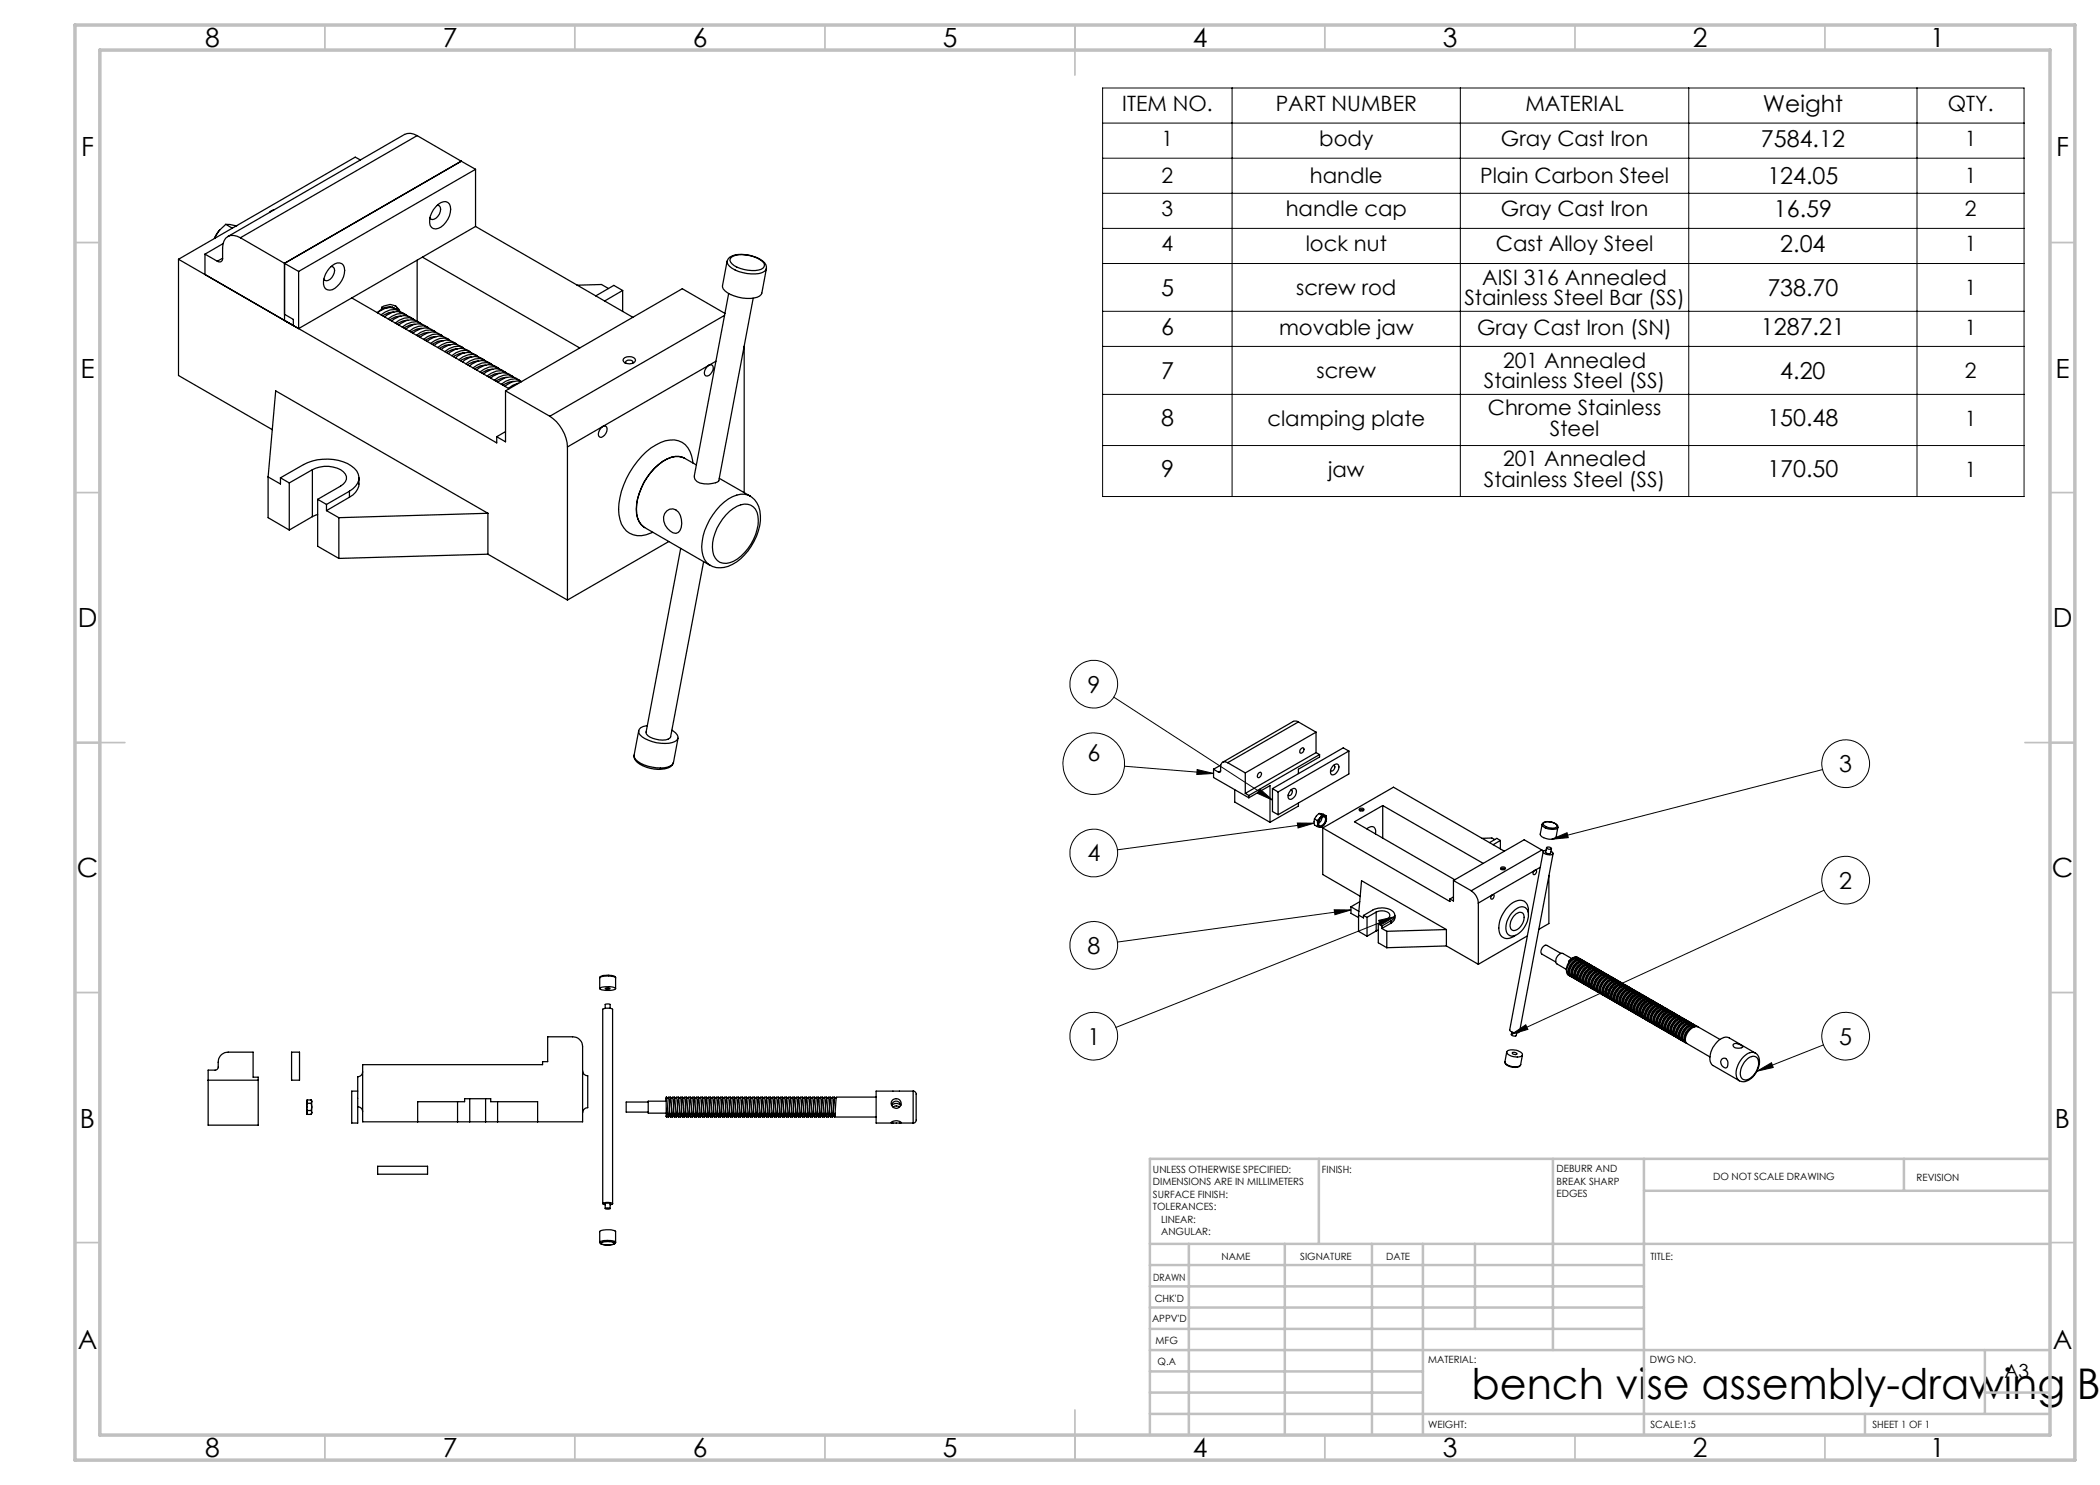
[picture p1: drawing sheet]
<svg xmlns="http://www.w3.org/2000/svg" width="420mm" height="297mm" viewBox="0 0 420 297" stroke-linecap="round" stroke-linejoin="round" font-family="sans-serif">
<g fill="none" stroke="#000" stroke-width=".2">
<path d="M220.5 17.6h184.3v81.7h-184.3zM246.4 17.6v81.7M292.1 17.6v81.7M337.7 17.6v81.7M383.4 17.6v81.7M220.5 24.6h184.3M220.5 31.6h184.3M220.5 38.7h184.3M220.5 45.7h184.3M220.5 52.7h184.3M220.5 62.3h184.3M220.5 69.3h184.3"/>
<path d="M220.5 78.9h184.3M220.5 89.1h184.3M222.7 139.4l31.8 20.6M224.9 153.2l17.8 1.5M239.4 153.9l3.3 .8-3.3 .2zM252 157.8l2.5 2.2-3.1-1.4zM364.5 153.9l-54.2 13.9M259.5 164.6h3.3l-3.2 1zM262.8 164.6l-39.3 5.4M310.3 167.8l3.1-1.3 .3 1zM364.8 178l-62.4 28.8M266.8 182h3.4l-3.2 .9z"/>
<path d="M270.2 182l-46.7 6.4M275.7 184.1l3.3-.8-2.9 1.7zM279 183.3l-55.8 22.2M302.4 206.8l2.8-1.8 .4 .9zM351.4 214.2l2.9-1.7 .3 1zM364.7 209l-13.3 5.2"/>
<circle cx="218.7" cy="136.8" r="4.8"/>
<circle cx="218.7" cy="152.8" r="6.2"/>
<circle cx="369.1" cy="152.7" r="4.8"/>
<circle cx="218.8" cy="170.6" r="4.8"/>
<circle cx="369.1" cy="176" r="4.8"/>
<circle cx="218.7" cy="189.1" r="4.8"/>
<circle cx="218.7" cy="207.2" r="4.8"/>
<circle cx="369.1" cy="207.2" r="4.8"/>
</g>
<g fill="none" stroke="#c0c0c0" stroke-width=".35">
<path d="M65 5v5M115 5v5M165 5v5M215 5v10M265 5v5M315 5v5M365 5v5M15 48.5h5M410 48.5h5M15 98.5h5M410 98.5h5M15 148.5h10"/>
<path d="M405 148.5h10M15 198.5h5M410 198.5h5M15 248.5h5M410 248.5h5M65 287v5M115 287v5M165 287v5M215 282v10M265 287v5M315 287v5M365 287v5"/>
</g>
<g fill="none" stroke="#c0c0c0" stroke-width=".5">
<path d="M263.8 231.8v17M310.6 231.8v38.2M328.8 231.8v55.2M328.8 238.2h81.2M380.8 231.8v6.4M410 231.8h-180v55.2M230 248.8h180M230 257.3h98.8M230 253h98.8M237.8 248.8v38.2M257 248.8v38.2M274.4 248.8v38.2"/>
<path d="M284.6 248.8v38.2M295 248.8v17M230 265.8h98.8M230 261.5h98.8M230 278.5h54.6M230 274.3h54.6M230 270h180M397 278.5h13M397 270v12.8M230 282.8h180M373 282.8v4.2"/>
</g>
<path d="M15 5h400v287h-400zM20 10h390v277h-390z" fill="none" stroke="#c0c0c0" stroke-width=".7"/>
<path d="M310.3 167.8l3.1-1.3 .3 1zM351.4 214.2l2.9-1.7 .3 1zM302.4 206.8l2.8-1.8 .4 .9zM275.7 184.1l3.3-.8-2.9 1.7zM266.8 182h3.4l-3.2 .9zM259.5 164.6h3.3l-3.2 1zM239.4 153.9l3.3 .8-3.3 .2zM252 157.8l2.5 2.2-3.1-1.4z" fill="#000"/>
<g fill="none" stroke="#000" stroke-width=".25">
<path d="M72.1 32l-1.1-.6-35.3 20.5M83.4 27.1a2.58 2.58 0 0 0-2.5-.2l-35.3 20.4M83.4 27.1l-35.3 20.5M83.4 27.1l8.9 5.1M92.3 32.2l2.8 1.7M92.3 32.2l-35.4 20.5M95.1 33.9l-35.4 20.4M95.1 33.9v11.4M35.7 51.9l63.6 36.7v-1.3M35.7 51.9v23.2l18.8 10.8M41 50.8v4.1M41 50.8l2.5 1.4"/>
<path d="M42.9 47.6h.1M42.9 47.6v.1M44 46l-1 1.3M44.5 51.6a.64 .64 0 0 1-.3 .7 .64 .64 0 0 1-.7-.1M44.5 51.6l-1 .6M44.6 48.7l-3.6 2.1M45.2 44.9l-1.3 1.2-1 1.5M45.2 44.9l2.1 .3M45.2 44.9l1.3 .7M48.1 47.6a2.17 2.17 0 0 0-2.5-.3 2.17 2.17 0 0 0-1.1 2.3v2M48.1 47.6l8.8 5.1M54.8 41.9l-.5 .3-.4 .3"/>
<path d="M56.9 52.7l2.8 1.6M56.9 52.7v11.4l2.8 1.6M59.7 54.3v11.4M65.9 53.6a2.17 2.17 0 0 1 2.5-.9 2.69 2.69 0 0 1 0 3.4 2.82 2.82 0 0 1-2.9 1.9 1.71 1.71 0 0 1-.7-2.4l.3-.7zM66.2 53.3h.2a.87 .87 0 0 1 .5 1.3 1.63 1.63 0 0 1-2 1.5l-.1-.3M70.3 59.6l31.5 18.1M83.4 52v12.2M84.5 51.4l31.5 18.2M87.1 41.4a2.09 2.09 0 0 1 2.5-.9 2.69 2.69 0 0 1 0 3.3 2.82 2.82 0 0 1-2.9 1.9 1.45 1.45 0 0 1-.8-1.7 4.8 4.8 0 0 1 1.2-2.6zM87.5 41.1h.1a.87 .87 0 0 1 .5 1.2 1.63 1.63 0 0 1-2 1.5l-.1-.2M95.1 45.3l-35.4 20.4M95.1 45.3l31.5 18.2"/>
<path d="M115.4 57l4.9-.1 1.4 .8M124.5 58.1l-1.7-1-3.7 2.1M124.5 58.1l-3.6 2.1M124.5 58.1v4.2M145.4 52.2l-.9 4.9a2.69 2.69 0 0 0 2.4 2.1 6.8 6.8 0 0 0 5 0l.5-.6 .9-4.9a2 2 0 0 1-2.2 1.1 6.7 6.7 0 0 1-5.5-1.9l-.2-.6M145.5 52.3a1.91 1.91 0 0 1 2.1-1.4 7.3 7.3 0 0 1 5.3 1.7l.3 .3 .1 .9M145.7 58.7l-6.8 36.5M146.3 51.5a5.9 5.9 0 0 1 5.7 .5 1.03 1.03 0 0 1 .6 1.6 6.3 6.3 0 0 1-6.2-.8 .79 .79 0 0 1-.1-1.3zM150.6 59.7l-6.8 36.4a1.3 1.3 0 0 1-1.3 .6 4.5 4.5 0 0 1-3.1-.4l-.4-.4-.1-.7M56.9 62.9l1.8 1v1.2M76.3 61.8v-.3a2.25 2.25 0 0 1 3.7 .9M76.3 61.8l-.9 .7"/>
<path d="M77.4 61.6l-1.1 .2M78.5 61.4l.2 .2M78.8 62.4a3 3 0 0 0-2.2 .8M78.9 61.7a1.98 1.98 0 0 0-2.6 .1M78.9 61.1l.3 .1 .5 .9M79.1 61.8a2.9 2.9 0 0 0-3.6 .8M79.2 61.8l.7 .4M80.1 62.4a2.5 2.5 0 0 0-3.1 0l-.8 .6M80.2 63.2a3 3 0 0 0-2.2 .8M81.3 63a3.1 3.1 0 0 0-4.4 .4M81.5 63.2a2.5 2.5 0 0 0-3 0l-.9 .6M81.6 64.1a3.5 3.5 0 0 0-2.2 .7"/>
<path d="M82 63.4a2.9 2.9 0 0 0-3.6 .8M82 63.4l.7 .4M83 64.1a2.48 2.48 0 0 0-3.1-.1l-.9 .6M83 64.9a3.1 3.1 0 0 0-2.2 .7M83.4 64.2a3 3 0 0 0-3.6 .8M83.4 64.2l.7 .4M84.4 64.9a2.48 2.48 0 0 0-3.1-.1l-.9 .6M84.5 65.7a3.1 3.1 0 0 0-2.3 .8M84.8 65.1a2.95 2.95 0 0 0-3.6 .8M84.8 65l.7 .4M85.8 65.7a2.48 2.48 0 0 0-3.1-.1l-.8 .6M85.9 66.5a3.1 3.1 0 0 0-2.3 .8"/>
<path d="M86.2 65.9a2.95 2.95 0 0 0-3.6 .8M86.2 65.9l.7 .3M87.2 66.5a2.58 2.58 0 0 0-3.1 0l-.8 .6M87.3 67.3a2.9 2.9 0 0 0-2.2 .8M87.6 66.7a2.95 2.95 0 0 0-3.6 .8M87.6 66.7l.7 .4M88.6 67.3a2.52 2.52 0 0 0-3.1 0l-.8 .6M88.7 68.2a2.9 2.9 0 0 0-2.2 .7M89.7 67.9a3.2 3.2 0 0 0-4.3 .4M90 68.1a2.5 2.5 0 0 0-3 0l-.9 .6M90.1 69a2.9 2.9 0 0 0-2.2 .7M90.5 68.3a2.94 2.94 0 0 0-3.7 .8"/>
<path d="M90.5 68.3l.7 .4M91.4 68.9a2.5 2.5 0 0 0-3 0l-.9 .6M91.5 69.8a3.5 3.5 0 0 0-2.2 .7M91.9 69.1a2.94 2.94 0 0 0-3.7 .8M91.9 69.1l.7 .4M92.9 69.8a2.42 2.42 0 0 0-3.1-.1l-.9 .6M92.9 70.6a3.3 3.3 0 0 0-2.2 .8M93.3 70a3.1 3.1 0 0 0-3.7 .7M93.3 69.9l.7 .4M94.3 70.6a2.42 2.42 0 0 0-3.1 0l-.9 .6M94.3 71.4a3.3 3.3 0 0 0-2.2 .8M94.7 70.8a2.9 2.9 0 0 0-3.6 .8"/>
<path d="M94.7 70.8l.7 .4M95.7 71.4a2.42 2.42 0 0 0-3.1 0l-.8 .6M95.7 72.2a3.3 3.3 0 0 0-2.2 .8M96.1 71.6a2.9 2.9 0 0 0-3.6 .8M96.1 71.6l.7 .4M97.1 72.2a2.55 2.55 0 0 0-3.1 0l-.8 .6M97.2 73.1a3 3 0 0 0-2.3 .7M97.5 72.4a2.9 2.9 0 0 0-3.6 .8M97.5 72.4l.7 .4M98.5 73a2.5 2.5 0 0 0-3.1 0l-.8 .6M98.6 73.9a2.9 2.9 0 0 0-2.2 .7M98.9 73.2a2.76 2.76 0 0 0-3.1 .4l-.5 .4"/>
<path d="M99 73.2l.7 .4M99.9 73.8a2.56 2.56 0 0 0-3.1 0l-.8 .6M100 74.7a2.9 2.9 0 0 0-2.2 .7M100.4 74a2.95 2.95 0 0 0-3.7 .8M100.4 74l.7 .4M101.1 78.2v10.2l-1.8-1.1M101.1 78.2l8.9 5.1M101.4 74.6a2.56 2.56 0 0 0-3.2 0l-.8 .6M101.4 75.5a3.3 3.3 0 0 0-2.2 .7M101.8 74.9a2.95 2.95 0 0 0-3.7 .7M101.8 74.8l.7 .4M102.8 75.5a2.44 2.44 0 0 0-3.1 0l-.9 .6"/>
<path d="M102.8 76.3a3.1 3.1 0 0 0-2.2 .8M103.7 76.7l-1.2 .4-.8 .6M103.9 76.1a3.2 3.2 0 0 0-4.3 .3M104.2 76.3a2.49 2.49 0 0 0-3.1 0l-.8 .6M104.3 76.3a3.2 3.2 0 0 0-3.3 1M124.7 71.8a1.58 1.58 0 0 1 2.4 .2 1.43 1.43 0 0 1-2.5 0zM125.2 72.7v-.1a.65 .65 0 0 1 1-.6l.3 .3v.4M141.4 73.3l.4-.2 .6-.1a1.46 1.46 0 0 1-1.3 2.2 1.2 1.2 0 0 1 .3-1.9zM143.2 72.2l-22.7 13.1M144.9 63.1l-34.9 20.2M145 62.7l-8.5-5-35.4 20.5M148.8 69.2v29.3"/>
<path d="M53.6 95.4l1.5-17.2 42.5 24.5M53.6 95.4l2.5 1.4v-1.2M53.6 95.4v8.1l4.3 2.5M56.1 95.6l4.6-2.7a9.9 9.9 0 0 1 9.5 .3 2.61 2.61 0 0 1 .4 4.6l-.7 .4M56.1 95.6l1.8 1M57.9 96.6v9.4M62.5 93.9a5.9 5.9 0 0 1 6.2 .5 1.65 1.65 0 0 1-.6 2.8l-4.6 2.7M62.5 93.9l-4.6 2.7M62.5 93.9v9.4M63.5 99.9v9.4l4.3 2.4M63.5 99.9l1.8 1M69.9 99.4l-4.6 2.7"/>
<path d="M69.9 98.2l-4.6 2.7M69.9 98.2v1.2M71.8 95.6a3.5 3.5 0 0 1-1.9 3.8M101.1 86.3l-1.8 1M110 83.3a8 8 0 0 1 3.5 6.1M113.5 89.4v30.6M120.2 85.6l.3-.3h.7a1.52 1.52 0 0 1-1 2.2l-.3-.1a1.2 1.2 0 0 1 .3-1.8zM120.5 85.3l-7 4.1M136.9 91.6a4.2 4.2 0 0 0-4.3 .6 12.3 12.3 0 0 0-5.3 10.5 3.6 3.6 0 0 0 1.6 2.8l13.1 7.6M136.9 91.6a4.1 4.1 0 0 0-4.4 .7 12.2 12.2 0 0 0-5.2 10.5 4 4 0 0 0 1.6 2.7M136.9 91.6l2.4 1.4M138.6 92.6a4.3 4.3 0 0 0-4.6-4.6 11 11 0 0 0-7.4 5.4 14.7 14.7 0 0 0-2.8 9.5 4.4 4.4 0 0 0 3.7 4.2 6.3 6.3 0 0 0 3.1-.6"/>
<path d="M143.9 95.7l6.1 3.5M150 99.2a4.2 4.2 0 0 0-4.3 .6 12.3 12.3 0 0 0-5.3 10.4 3.6 3.6 0 0 0 5.2 3.1 11.1 11.1 0 0 0 6.4-11.1 4.3 4.3 0 0 0-2-3M62.5 103.3l-4.6 2.7M63.5 102.9l-1 .4M65.3 102.1l2.5 1.4M65.3 100.9v1.2M67.8 103.5v8.2M97.6 110.8l15.9 9.2M97.6 102.7v8.1M97.6 102.7l-29.8 .8M97.6 110.8l-29.8 .9M133.3 102.2a1.64 1.64 0 0 1 2.8 .9 3.3 3.3 0 0 1-.5 3.4 1.72 1.72 0 0 1-2.1-.8 2.55 2.55 0 0 1-.2-3.5z"/>
<path d="M133.8 108.3l-20.3 11.7M136.1 109.7l-6.9 36.7a1 1 0 0 0 .8 1l.6 .3a4 4 0 0 0 3.3-.1l.2-.2 6.6-35.1M145.9 102.3a4.2 4.2 0 0 1 4.2-1.3 3.5 3.5 0 0 1 1.5 3.9 10.4 10.4 0 0 1-4.9 7.4 2.62 2.62 0 0 1-4.1-2 9.7 9.7 0 0 1 3.3-8zM126.8 151.1a2.23 2.23 0 0 0 1.8 2.1 6.5 6.5 0 0 0 5.5 .1l.3-.3 .3-.5M127.7 146.2l-.9 4.8a1.2 1.2 0 0 0 .7 1.3 7.7 7.7 0 0 0 6.6 .9l.3-.2 .3-.5 .9-4.9M129.5 145.1a1.39 1.39 0 0 0-1.7 1.5 5.5 5.5 0 0 0 4.4 2.1 4.6 4.6 0 0 0 3.2-.6 1.41 1.41 0 0 0-1-2.1M242.7 153.8v1.7l7.1 4.1M242.7 153.8l1 .6M244.1 154.2v.2h-.4M244.1 154.2l-.4 .2M244.2 153l-1.5 .8M245.5 152.5a.87 .87 0 0 0-1 0 .87 .87 0 0 0-.4 .9v.8"/>
<path d="M245.5 152.5l3.6 2.1M246.9 157.9v2.5l7.1 4.1M249.1 154.6v4.1M249.1 158.7l.7 .4M249.8 159.1v.5M249.8 159.6l4.2-2.5v7.4M251.7 154.7l.4-.3a.64 .64 0 0 1 .1 .7 .64 .64 0 0 1-.6 .4l-.1-.2zM254.5 157.7l1.1 .7M254.5 157.7v4.6l1.1 .6M255.6 158.4v4.5M258.2 158h.1a.69 .69 0 0 1 .1 .7 .69 .69 0 0 1-.7 .4l-.1-.1M258.3 157.9a.6 .6 0 0 1 .8-.1 .6 .6 0 0 1 .2 .8 1.3 1.3 0 0 1-1.5 1.2 1.57 1.57 0 0 1 .5-1.9z"/>
<path d="M259.7 144.4l-.6-.2-.4 .1-14.2 8.2M259.7 144.4l-14.2 8.1M259.7 144.4l3.5 2M260.2 149.8l.3-.2a.49 .49 0 0 1 .3 .5 .49 .49 0 0 1-.3 .4l-.3 .1-.2-.1zM263.2 150.5l-14.1 8.2M263.2 146.4l-14.1 8.2M263.2 146.4v4.1M263.2 150.5l.7 .4M263.9 150.9v.5l-4.2 2.4v.9M263.9 150.9l-14.1 8.2M266.6 153.2l.2-.2a.59 .59 0 0 1 .8-.1 .59 .59 0 0 1 .2 .8 1.31 1.31 0 0 1-1.6 1.2l-.1-.9zM266.7 153.1a.6 .6 0 0 1 .1 .7 .6 .6 0 0 1-.7 .3"/>
<path d="M269.8 150.2v4.6l-14.2 8.1M269.8 150.2l-14.2 8.2M269.8 150.2l-1.2-.6-14.1 8.1M259.7 160.6v.6l-5.7 3.3M262.9 163.8v1.2l.5 .3M262.9 163.8l.6 .3M263.4 165.3l.5 .1M263.5 164.1v.6M263.5 164.7a.58 .58 0 0 0 .4 .7M263.5 164.7l-.1 .6M263.8 162.7l-.9 1.1M263.8 162.7l.9 .1 .5 .4"/>
<path d="M263.8 162.7l.5 .3M264 163.6l-.5 .5M264 163.6l-.3 .4-.2 .7M264.1 163.8a.55 .55 0 0 1 .7-.4 .55 .55 0 0 1 .2 .8 .95 .95 0 0 1-1.2 .9l-.1-.6zM264.3 163l-.3 .6M264.3 163l.6 .1M264.4 163.4l-.3 .9-.4 .4M264.5 165.6v9.3l7.5 4.3M264.5 165.6l25.5 14.7v-.5M264.5 165.6l14.2-8.2 22.2 12.8M264.8 164.9l-.4 .4-.5 .1M264.8 164.9a.74 .74 0 0 1-.9 .5"/>
<path d="M264.9 163.1l-.5 .1-.4 .4M264.9 163.1a.58 .58 0 0 1 .4 .7M264.9 163.1l.3 .1M265.2 163.2l.1 .6M265.3 163.8l-.5 1.1M265.3 163.8l-.1 .5-.4 .6M272 161.7l.5-.1 .3 .2a.47 .47 0 0 1-.5 .4 .47 .47 0 0 1-.4-.4zM272.1 162.2a.27 .27 0 0 1 .2-.3 .27 .27 0 0 1 .3 .3M273.4 165.8a.95 .95 0 0 1 1-.5 .95 .95 0 0 1 .7 .8v.7M276.5 161.1l20.2 11.6M276.5 161.1l-5.6 3.3 20.1 11.6M276.5 161.1v6.5"/>
<path d="M290.7 176.1v4.1l-.7-.4M290.7 176.1l3.6 2M290.7 179.4l-.7 .4M294.3 178.1a3.2 3.2 0 0 1 1.4 2.5M296.4 167.7l2-.1 .5 .3M298.3 179.1l.3-.2a.47 .47 0 0 1 .1 .6 .47 .47 0 0 1-.5 .2zM298.5 179l-2.8 1.6M300.1 168.1l-.7-.4-1.5 .8M300.1 168.1l-1.5 .8M300.1 168.1v1.7M300.1 173.6a.5 .5 0 0 1 .6-.2 .5 .5 0 0 1 .4 .4 .5 .5 0 0 1-.6 .2 .5 .5 0 0 1-.4-.4zM300.3 173.9a.28 .28 0 0 1 .3-.2 .28 .28 0 0 1 .3 .2h-.1"/>
<path d="M306.8 174.2l.3-.2a.49 .49 0 0 1 .2 .6 .49 .49 0 0 1-.6 .3l-.1-.2zM307 174.1l-8.5 4.9M308 173.5l-1 .6M308.4 170l.3 .2M308.4 170l-14.1 8.1M308.4 170l-3.6-2-14.1 8.1M308.4 164.8l-.4 2a2.24 2.24 0 0 0 2.6 1l.6-.4 .4-1.9M308.5 164.7a2.29 2.29 0 0 1 3.1 .6v.2a2.31 2.31 0 0 1-2.8-.1l-.3-.3zM308.6 170.3l-6.7 35.6a1.39 1.39 0 0 0 2 .4l6.7-35.6M308.8 164.6a2.17 2.17 0 0 1 2.6 .6 1.19 1.19 0 0 1-1.6 .4l-1-.5-.2-.3zM309.2 170.1l-.5 .1a1.03 1.03 0 0 0 1.3 .8l.4-.1 .2-.2-.4-.5M309.3 169.5l-.2 .9a.67 .67 0 0 0 1 .2l.2-.9"/>
<path d="M309.3 169.5a.63 .63 0 0 1 1 .3 .65 .65 0 0 1-1-.3zM309.8 175.1v9.6l-2 1.2M119.9 195.6a1.11 1.11 0 0 1 1.4-.6h.5a1.21 1.21 0 0 1 1.3 .6M119.9 197.7l.5-.3 1.1-.1a1.8 1.8 0 0 1 1.6 .5 3.9 3.9 0 0 1-3.2-.1zM119.9 195.6a3.4 3.4 0 0 1 3.2 0M119.9 195.6v2.1M121 197.7l.6-.1 .4 .1-.7 .1zM123.1 195.6v2.1M270.2 181.4l1.6 .9M270.2 181.4v1.3l1.5 .8M271.7 183l.6-6.9 17 9.8M271.7 183l1 .6v-.5"/>
<path d="M271.7 183v3.3l1.7 1M272 180.3l-1.8 1.1M272.7 183.1l1.8-1.1a3.7 3.7 0 0 1 4.3 .5l.2 .5-.1 .5-.7 .6M272.7 183.1l.7 .4M273.4 183.5v3.8M275.2 182.4a2.01 2.01 0 0 1 2.8 .6 .66 .66 0 0 1-.5 .7l-1.8 1.1M275.2 182.4l-1.8 1.1M275.2 182.4v3.8M275.2 186.2l-1.8 1.1M275.7 186l-.5 .2M275.7 184.8v3.8l1.7 .9M275.7 184.8l.7 .4"/>
<path d="M276.4 185.7l1 .6M276.4 185.2v.5M277.4 186.3v3.2M278.2 184.6l-1.8 1.1M278.2 184.1l-1.8 1.1M278.2 184.1v.5M279 183.1l-.1 .9-.7 .6M289.3 189.2l6.4 3.7M289.3 185.9v3.3M289.3 185.9l-11.9 .4M289.3 189.2l-11.9 .3M295.7 180.6v12.3"/>
<path d="M302.6 182.3a1.85 1.85 0 0 1 2.7-.6 3.3 3.3 0 0 1-.5 3.8 2.97 2.97 0 0 1-2.8 1.6 1.91 1.91 0 0 1-.7-2.4l.5-1.2zM302.7 183.3a1.29 1.29 0 0 1 1.9-.6 2.63 2.63 0 0 1-1.9 3.4 1.28 1.28 0 0 1-.5-1.8zM305.5 187.2l-9.8 5.7M305.7 182.6a2.03 2.03 0 0 0-1.5-2.5 5 5 0 0 0-4.1 3.6 3.6 3.6 0 0 0 .3 3.6 2.14 2.14 0 0 0 2.7-.2M312.2 190.7l-2.8-1.6a1.18 1.18 0 0 0-1 1.7l2.8 1.6M313.8 192.5a2.14 2.14 0 0 0-.5 1.8M313.8 192.2v.3M314.3 191.7l-1.7-1a1.38 1.38 0 0 0-1.2 2.1l1.9 1.1M315.2 191.7a1.56 1.56 0 0 0-1.4 .8M315.3 196l.3 .1M315.7 191.6l-.8-.2-1.1 .8M315.8 191.6a1.52 1.52 0 0 0-2 .6"/>
<path d="M315.8 192a2.27 2.27 0 0 0-1.9 2.9M315.9 191.7a1.66 1.66 0 0 0-2 .9 1.9 1.9 0 0 0-.2 2.4l.2 .2M315.9 191.7l.3 .2M316.3 192a1.45 1.45 0 0 0-2 .6 2.23 2.23 0 0 0-.5 2.4l.3 .2M316.4 192.3a2.27 2.27 0 0 0-1.9 2.9M316.8 192.2a1.43 1.43 0 0 0-1.9 .3 2.64 2.64 0 0 0-.9 2.5l.5 .5M316.9 192.3a1.11 1.11 0 0 0-1.6 .3 2.46 2.46 0 0 0-.9 2.8l.3 .1M316.9 192.6a2.29 2.29 0 0 0-1.8 2.9M317 197l.3 .1M317.4 192.5a1.34 1.34 0 0 0-2 .4 2.56 2.56 0 0 0-.9 2.5l.6 .4M317.5 192.6a1.11 1.11 0 0 0-1.7 .3 2.53 2.53 0 0 0-.9 2.8l.3 .2M317.5 193a2.27 2.27 0 0 0-1.9 2.9"/>
<path d="M317.6 197.3l.3 .1M317.9 192.9a1.34 1.34 0 0 0-1.9 .3 2.28 2.28 0 0 0-.7 2.7v.1M318 193a1.47 1.47 0 0 0-2 .6l-.3 .4a1.41 1.41 0 0 0 .1 2.2M318.1 193.3a2.27 2.27 0 0 0-1.9 2.9M318.2 197.6l.3 .2M318.2 193a1.69 1.69 0 0 0-2 .9 1.9 1.9 0 0 0-.3 2.4l.3 .2M318.2 193l.3 .2M318.6 193.3a1.45 1.45 0 0 0-2 .6 2.23 2.23 0 0 0-.5 2.5l.3 .1M318.6 193.6a2.27 2.27 0 0 0-1.8 2.9M319.1 193.5a1.56 1.56 0 0 0-2.3 .7 1.85 1.85 0 0 0-.3 2.4l.3 .2M319.2 193.6a1.11 1.11 0 0 0-1.7 .3 2.46 2.46 0 0 0-.9 2.8l.3 .1M319.2 193.9a2.29 2.29 0 0 0-1.9 2.9"/>
<path d="M319.3 198.3l.3 .1M319.6 193.8a1.34 1.34 0 0 0-1.9 .4 2.28 2.28 0 0 0-.7 2.7v.1M319.7 193.9a1.22 1.22 0 0 0-1.6 .3 2.53 2.53 0 0 0-.9 2.8l.3 .2M319.8 194.3a2.27 2.27 0 0 0-1.9 2.9M319.9 198.6l.2 .2M320.2 194.2a1.34 1.34 0 0 0-2 .3 2.28 2.28 0 0 0-.7 2.7l.1 .1M320.3 194.3a1.43 1.43 0 0 0-2 .6 2.24 2.24 0 0 0-.6 2.4l.4 .2M320.3 194.6a2.27 2.27 0 0 0-1.8 2.9M320.5 194.3a1.69 1.69 0 0 0-2 .9 2.01 2.01 0 0 0-.4 2.4h.1M320.5 194.3l.2 .2M320.9 194.6a1.41 1.41 0 0 0-2 .6 2.19 2.19 0 0 0-.6 2.5l.3 .1M320.9 194.9a2.27 2.27 0 0 0-1.9 2.9"/>
<path d="M321 199.2l.3 .2M321.3 194.8a1.56 1.56 0 0 0-2.3 .7 1.78 1.78 0 0 0-.2 2.4l.2 .2M321.4 194.9a1.41 1.41 0 0 0-2 .6 2.19 2.19 0 0 0-.5 2.5l.3 .2M321.5 195.2a2.29 2.29 0 0 0-1.9 3M321.6 199.6l.3 .1M321.9 195.2a1.34 1.34 0 0 0-2 .3 2.28 2.28 0 0 0-.7 2.7l.1 .1M322 195.2a1.49 1.49 0 0 0-2 .7 2.24 2.24 0 0 0-.6 2.4l.4 .2M322 195.6a2.27 2.27 0 0 0-1.9 2.9M322.2 195.3a1.58 1.58 0 0 0-2.1 .9 1.96 1.96 0 0 0-.3 2.3l.1 .1M322.2 195.3l.2 .2M322.5 195.6a1.44 1.44 0 0 0-1.9 .6 2.24 2.24 0 0 0-.6 2.4l.3 .2M322.6 195.9a2.27 2.27 0 0 0-1.9 2.9"/>
<path d="M322.7 195.6a1.86 1.86 0 0 0-2.3 1.4 1.42 1.42 0 0 0 .3 2.1M322.7 195.6l.3 .2M323.1 195.9a1.42 1.42 0 0 0-2 .6 2.19 2.19 0 0 0-.5 2.5l.3 .1M323.1 196.2a2.29 2.29 0 0 0-1.8 2.9M323.6 196.1a1.42 1.42 0 0 0-2 .3 2.34 2.34 0 0 0-.7 2.8h.1M323.7 196.2a1.42 1.42 0 0 0-2 .6 2.19 2.19 0 0 0-.6 2.5l.4 .2M323.7 196.6a2.24 2.24 0 0 0-1.9 2.9M324.1 196.5a1.34 1.34 0 0 0-1.9 .3 2.28 2.28 0 0 0-.7 2.7l.1 .1M324.2 196.5a1.51 1.51 0 0 0-1.9 .7 2.24 2.24 0 0 0-.6 2.4l.3 .2M324.3 196.9a2.31 2.31 0 0 0-1.9 2.8v.1M324.4 196.6a2.07 2.07 0 0 0-2.5 1.8 1.04 1.04 0 0 0 .5 1.7M324.4 196.6l.3 .2"/>
<path d="M324.8 196.9a1.44 1.44 0 0 0-2 .6 2.24 2.24 0 0 0-.5 2.5l.3 .1M324.8 197.2a2.37 2.37 0 0 0-1.9 2.9h.1M325.3 197.1a1.34 1.34 0 0 0-2 .3 2.45 2.45 0 0 0-.7 2.8l.4 .2M325.4 197.2a1.42 1.42 0 0 0-2 .6 2.19 2.19 0 0 0-.6 2.5l.3 .1M325.4 197.5a2.35 2.35 0 0 0-1.9 2.9M325.8 197.4a1.52 1.52 0 0 0-2.2 .8 1.74 1.74 0 0 0-.3 2.4l.3 .1M325.9 197.5a1.42 1.42 0 0 0-1.9 .7 2.19 2.19 0 0 0-.6 2.4l.3 .2M326 197.9a2.3 2.3 0 0 0-1.9 2.9M326.4 197.8a1.34 1.34 0 0 0-2 .3 2.41 2.41 0 0 0-.7 2.7l.2 .1M326.5 197.8a1.51 1.51 0 0 0-2 .7 2.24 2.24 0 0 0-.5 2.4l.3 .2M326.5 198.2a2.26 2.26 0 0 0-1.8 2.8v.1M326.7 197.9a1.55 1.55 0 0 0-2 .9 1.74 1.74 0 0 0-.3 2.4l.3 .2"/>
<path d="M326.7 197.9l.3 .2M327.1 198.2a1.42 1.42 0 0 0-2 .6 2.17 2.17 0 0 0-.6 2.5l.3 .1M327.1 198.5a2.32 2.32 0 0 0-1.9 2.9M327.5 198.4a1.34 1.34 0 0 0-1.9 .3 2.66 2.66 0 0 0-.9 2.6l.6 .4M327.6 198.5a1.42 1.42 0 0 0-2 .6 2.19 2.19 0 0 0-.5 2.5l.3 .2M327.7 198.8a2.35 2.35 0 0 0-1.9 3M328.1 198.7a1.35 1.35 0 0 0-1.9 .4 2 2 0 0 0-.7 2.8l.3 .1M328.2 198.8a1.42 1.42 0 0 0-2 .7l-.3 .4a2.04 2.04 0 0 0-.3 2l.4 .2M328.2 199.2a2.3 2.3 0 0 0-1.8 2.9M328.4 198.9a2.18 2.18 0 0 0-2.5 1.8 1.18 1.18 0 0 0 .2 1.5M328.4 198.9l.2 .2M328.8 199.1a1.51 1.51 0 0 0-2 .7l-.3 .4a1.48 1.48 0 0 0 0 2.2"/>
<path d="M328.8 199.5a2.33 2.33 0 0 0-1.9 2.9M328.9 199.2a1.55 1.55 0 0 0-1.9 .9 1.85 1.85 0 0 0-.3 2.4M329 199.2l.2 .2M329.4 199.5a1.45 1.45 0 0 0-2.1 .6 2.07 2.07 0 0 0-.5 2.5l.3 .1M329.4 199.8a2.32 2.32 0 0 0-1.9 2.9M329.5 199.6a1.66 1.66 0 0 0-2 .8 1.9 1.9 0 0 0-.3 2.4l.3 .2M329.5 199.6l.3 .1M329.9 199.8a1.45 1.45 0 0 0-2 .6 2.09 2.09 0 0 0-.5 2.5l.3 .2M330.1 199.9a2.18 2.18 0 0 0-2.5 1.8 1.12 1.12 0 0 0 .5 1.6M330.1 199.9l.3 .1M41.6 216h10M44.1 211.1l.5-.4 .7-.2 5.3-.1v5h1v9.6h-10v-11h1.4a.6 .6 0 0 0 .6-.6 3.1 3.1 0 0 1 .5-2.3z"/>
<path d="M58.3 210.4h1.6v5.6h-1.6zM61.4 220l-.1 .3M62.2 220h-.7l-.2 .3M62.2 220l.1 .3M72.5 214.3a1.09 1.09 0 0 1-1 1.1v9.2h-1.2v-6.4h1.2M93.9 219.7h3.2M93.9 219.7h-1v.6h-9.4v4.1M93.9 219.7v4.7M97.1 219.7v4.7M97.1 219.7h1v.6h9.4v4.1M116.5 214.1a1.02 1.02 0 0 0 1 1.1v6.3a1.12 1.12 0 0 0-1 1.1M121 201.7v-.8l.3-.1 .7 .1v.8"/>
<path d="M133.2 219.7v.3M133.2 220v3.2M133.3 219.4l-.1 .3M133.3 219.6v-.2l-.1 .3M133.7 219.6h-.4l-.1 .4M133.7 219.5l-.4 3.9 .1-.8M133.7 219.4h.4M134.1 219.7l-.3 3.1M134.2 219.6l-.1-.2-.4 4h-.4M134.4 219.6h-.3M134.5 219.5l-.4 3.9v-.2M134.5 219.4h.4"/>
<path d="M135 219.6l-.1-.2-.4 4h-.4M135.3 219.6h-.4v.2l-.3 3M135.3 219.5l-.4 3.9v-.2M135.3 219.4h.4M135.7 219.6v-.2l-.4 4h-.4M136.1 219.6h-.4v.2l-.3 3M136.1 219.5l-.4 3.9-.1-.2M136.1 219.4h.4M136.5 219.7l-.3 3.1M136.6 219.6l-.1-.2-.4 4h-.4M136.8 219.6h-.3M136.9 219.5l-.4 3.9v-.2"/>
<path d="M136.9 219.4h.4M137.4 219.6l-.1-.2-.4 4h-.4M137.7 219.6h-.4v.2l-.3 3M137.7 219.5l-.4 3.9v-.2M137.7 219.4h.4M138.1 219.6v-.2l-.4 4h-.4M138.5 219.6h-.4v.2l-.3 3M138.5 219.5l-.4 3.9-.1-.2M138.5 219.4h.4M139 219.6l-.1-.2-.4 4h-.4M139.2 219.6h-.3v.2l-.3 3M139.3 219.5l-.4 3.9v-.2"/>
<path d="M139.3 219.4h.4M139.7 219.7l-.3 3.1M139.8 219.6l-.1-.2-.4 4h-.4M140.1 219.6h-.4M140.1 219.5l-.4 3.9v-.2M140.1 219.4h.4M140.5 219.6v-.2l-.4 4h-.4M140.9 219.6h-.4v.2l-.3 3M140.9 219.5l-.4 3.9-.1-.2M140.9 219.4h.4M141.4 219.6l-.1-.2-.4 4h-.4M141.6 219.6h-.3v.2l-.3 3"/>
<path d="M141.7 219.5l-.4 3.9v-.2M141.7 219.4h.4M142.1 219.7l-.3 3.1M142.2 219.6l-.1-.2-.4 4h-.4M142.5 219.6h-.4M142.5 219.5l-.4 3.9v-.2M142.5 219.4h.4M142.9 219.6v-.2l-.4 4h-.4M143.3 219.6h-.4v.2l-.3 3M143.3 219.5l-.4 3.9-.1-.2M143.3 219.4h.4M143.8 219.6l-.1-.2-.4 4h-.4"/>
<path d="M144 219.6h-.3l-.3 3.2M144.1 219.5l-.4 3.9v-.2M144.1 219.4h.4M144.5 219.7l-.3 3.1M144.6 219.6l-.1-.2-.4 4h-.4M144.9 219.6h-.4M144.9 219.5l-.4 3.9v-.2M144.9 219.4h.4M145.4 219.6l-.1-.2-.4 4h-.4M145.7 219.6h-.4v.2l-.3 3M145.7 219.5l-.4 3.9-.1-.2M145.7 219.4h.4"/>
<path d="M146.2 219.6l-.1-.2-.4 4h-.4M146.4 219.6h-.3v.2l-.3 3M146.5 219.5l-.4 3.9-.1-.2M146.5 219.4h.4M146.9 219.7l-.3 3.1M147 219.6l-.1-.2-.4 4h-.4M147.2 219.6h-.3M147.3 219.5l-.4 3.9v-.2M147.3 219.4h.4M147.8 219.6l-.1-.2-.4 4h-.4M148.1 219.6h-.4v.2l-.3 3M148.1 219.5l-.4 3.9-.1-.2"/>
<path d="M148.1 219.4h.4M148.6 219.6l-.1-.2-.4 4h-.4M148.8 219.6h-.3v.2l-.3 3M148.9 219.5l-.4 3.9-.1-.2M148.9 219.4h.4M149.3 219.7l-.3 3.1M149.4 219.6l-.1-.2-.4 4h-.4M149.6 219.6h-.3M149.7 219.5l-.4 3.9v-.2M149.7 219.4h.4M150.2 219.6l-.1-.2-.4 4h-.4M150.5 219.6h-.4v.2l-.3 3"/>
<path d="M150.5 219.5l-.4 3.9-.1-.2M150.5 219.4h.4M151 219.6l-.1-.2-.4 4h-.4M151.2 219.6h-.3v.2l-.3 3M151.3 219.5l-.4 3.9-.1-.2M151.3 219.4h.4M151.7 219.7l-.3 3.1M151.8 219.6l-.1-.2-.4 4h-.4M152 219.6h-.3M152.1 219.5l-.4 3.9v-.2M152.1 219.4h.4M152.6 219.6l-.1-.2-.4 4h-.4"/>
<path d="M152.9 219.6h-.4v.2l-.3 3M152.9 219.5l-.4 3.9-.1-.2M152.9 219.4h.4M153.4 219.6l-.1-.2-.4 4h-.4M153.6 219.6h-.3v.2l-.3 3M153.7 219.5l-.4 3.9-.1-.2M153.7 219.4h.4M154.1 219.7l-.3 3.1M154.2 219.6l-.1-.2-.4 4h-.4M154.4 219.6h-.3M154.5 219.5l-.4 3.9v-.2M154.5 219.4h.4"/>
<path d="M155 219.6l-.1-.2-.4 4h-.4M155.3 219.6h-.4v.2l-.3 3M155.3 219.5l-.4 3.9-.1-.2M155.3 219.4h.4M155.8 219.6l-.1-.2-.4 4h-.4M156.1 219.6h-.4v.2l-.3 3M156.1 219.5l-.4 3.9-.1-.2M156.1 219.4h.4M156.5 219.7l-.3 3.1M156.6 219.6l-.1-.2-.4 4h-.4M156.8 219.6h-.3M156.9 219.5l-.4 3.9v-.2"/>
<path d="M156.9 219.4h.4M157.4 219.6l-.1-.2-.4 4h-.4M157.7 219.6h-.4v.2l-.3 3M157.7 219.5l-.4 3.9v-.2M157.7 219.4h.4M158.2 219.6l-.1-.2-.4 4h-.4M158.5 219.6h-.4v.2l-.3 3M158.5 219.5l-.4 3.9-.1-.2M158.5 219.4h.4M158.9 219.7l-.3 3.1M159 219.6l-.1-.2-.4 4h-.4M159.2 219.6h-.3"/>
<path d="M159.3 219.5l-.4 3.9v-.2M159.3 219.4h.4M159.8 219.6l-.1-.2-.4 4h-.4M160.1 219.6h-.4v.2l-.3 3M160.1 219.5l-.4 3.9v-.2M160.1 219.4h.4M160.5 219.6v-.2l-.4 4h-.4M160.9 219.6h-.4v.2l-.3 3M160.9 219.5l-.4 3.9-.1-.2M160.9 219.4h.4M161.3 219.7l-.3 3.1M161.4 219.6l-.1-.2-.4 4h-.4"/>
<path d="M161.6 219.6h-.3M161.7 219.5l-.4 3.9v-.2M161.7 219.4h.4M162.2 219.6l-.1-.2-.4 4h-.4M162.5 219.6h-.4v.2l-.3 3M162.5 219.5l-.4 3.9v-.2M162.5 219.4h.4M162.9 219.6v-.2l-.4 4h-.4M163.3 219.6h-.4v.2l-.3 3M163.3 219.5l-.4 3.9-.1-.2M163.3 219.4h.4M163.8 219.6l-.1-.2-.4 4h-.4"/>
<path d="M164 219.6h-.3v.2l-.3 3M164.1 219.5l-.4 3.9v-.2M164.1 219.4h.4M164.5 219.7l-.3 3.1M164.6 219.6l-.1-.2-.4 4h-.4M164.9 219.6h-.4M164.9 219.5l-.4 3.9v-.2M164.9 219.4h.4M165.3 219.6v-.2l-.4 4h-.4M165.7 219.6h-.4v.2l-.3 3M165.7 219.5l-.4 3.9-.1-.2M165.7 219.4h.4"/>
<path d="M166.2 219.6l-.1-.2-.4 4h-.4M166.4 219.6h-.3v.2l-.3 3M166.5 219.5l-.4 3.9v-.2M166.5 219.4h.4M166.9 219.7l-.3 3.1M167 219.6l-.1-.2-.4 4h-.4M167.3 219.6h-.4M167.3 219.5l-.4 3.9v-.2M167.3 219.4h7.9M182.6 218.2a.8 .8 0 0 1 .6 1.2v4.4a.62 .62 0 0 1-.6 .8M182.6 218.2h-7.4v6.4h3.4M182.6 218.2v6.4"/>
<path d="M301 212.4a1.96 1.96 0 0 0 2.5 1l.4-.1 .2-.4M301 212.3a1.44 1.44 0 0 0 1.4 1 1.51 1.51 0 0 0 1.7-.4M301.3 210.4l-.3 1.9M301.5 210.1a2.48 2.48 0 0 1 3 .8 .78 .78 0 0 1-1 .5 2.22 2.22 0 0 1-2.2-1zM302.4 206.4l-.1 .5a.71 .71 0 0 0 .9 .2l.2-.5M302.5 210.5a.56 .56 0 0 1 .9 .4 .59 .59 0 0 1-.9-.4zM304.5 211l-.4 1.9M323.9 200.9l.2 .1M326.1 202.2l.3 .1M326.7 202.5l.3 .2M329.9 200.1a2.32 2.32 0 0 0-1.9 2.9l.1 .1M330.5 200.1a1.45 1.45 0 0 0-2 .7l-.3 .4a1.93 1.93 0 0 0-.3 2l.3 .2"/>
<path d="M330.5 200.5a2.25 2.25 0 0 0-1.9 2.9M330.6 200.2a1.55 1.55 0 0 0-2 .9 1.85 1.85 0 0 0-.2 2.4l.2 .2M330.7 200.2l.2 .2M331 200.4a1.94 1.94 0 0 0-2.5 1.6 1.16 1.16 0 0 0 .3 1.7M331.1 200.8a2.27 2.27 0 0 0-1.9 2.9M331.2 200.6a1.66 1.66 0 0 0-2 .8 1.9 1.9 0 0 0-.3 2.4l.3 .2M331.2 200.5l.3 .2M331.6 200.8a1.45 1.45 0 0 0-2 .6 2.23 2.23 0 0 0-.5 2.5l.3 .1M331.6 201.1a2.27 2.27 0 0 0-1.8 2.9M331.8 200.9a1.66 1.66 0 0 0-2 .8 1.9 1.9 0 0 0-.3 2.4l.3 .2M331.8 200.9l.3 .1M332.2 201.1a1.45 1.45 0 0 0-2 .7 2.25 2.25 0 0 0-.6 2.4l.4 .2"/>
<path d="M332.2 201.4a2.29 2.29 0 0 0-1.9 3M332.6 201.3a1.4 1.4 0 0 0-1.9 .4 2 2 0 0 0-.6 2.8l.2 .1M332.7 201.4a1.11 1.11 0 0 0-1.6 .3 2.51 2.51 0 0 0-.9 2.8l.3 .2M332.8 201.8a2.27 2.27 0 0 0-1.9 2.9M332.9 201.5a1.58 1.58 0 0 0-2 .9 1.85 1.85 0 0 0-.3 2.4l.3 .2M332.9 201.5l.3 .2M333.3 201.8a1.54 1.54 0 0 0-2 .6l-.3 .4a1.41 1.41 0 0 0 .1 2.2M333.3 202.1a2.27 2.27 0 0 0-1.8 2.9M333.5 201.9a1.69 1.69 0 0 0-2 .8 1.9 1.9 0 0 0-.3 2.4l.3 .2M333.5 201.8l.3 .2M333.9 202.1a1.45 1.45 0 0 0-2 .6 2.23 2.23 0 0 0-.6 2.5l.3 .1M333.9 202.4a2.27 2.27 0 0 0-1.9 2.9"/>
<path d="M334 206.8l.3 .1M334.3 202.3a1.43 1.43 0 0 0-1.9 .3 2.34 2.34 0 0 0-.7 2.8l.3 .2M334.4 202.4a1.45 1.45 0 0 0-2 .7 2.25 2.25 0 0 0-.5 2.4l.3 .2M334.5 202.7a2.29 2.29 0 0 0-1.9 3M334.6 207.1l.3 .2M334.9 202.6a1.4 1.4 0 0 0-1.9 .4 2 2 0 0 0-.7 2.8l.3 .1M335 202.7a1.11 1.11 0 0 0-1.6 .3 2.51 2.51 0 0 0-.9 2.8l.3 .2M335 203.1a2.27 2.27 0 0 0-1.8 2.9M335.1 207.4l.3 .2M335.2 202.8a1.58 1.58 0 0 0-2 .9 1.85 1.85 0 0 0-.3 2.4l.3 .2M335.2 202.8l.3 .2M335.6 203.1a1.54 1.54 0 0 0-2 .6l-.3 .4a1.41 1.41 0 0 0 0 2.2"/>
<path d="M335.6 203.4a2.27 2.27 0 0 0-1.9 2.9M335.7 207.7l.3 .2M336 203.3a1.34 1.34 0 0 0-1.9 .3 2.28 2.28 0 0 0-.7 2.8l.3 .2M336.1 203.4a1.41 1.41 0 0 0-1.9 .6 2.17 2.17 0 0 0-.6 2.5l.3 .2M336.2 203.7a2.27 2.27 0 0 0-1.9 2.9M336.3 208.1l.3 .1M336.6 203.6a1.43 1.43 0 0 0-2 .3 2.34 2.34 0 0 0-.7 2.8l.1 .1M336.7 203.7a1.41 1.41 0 0 0-2 .7 2.19 2.19 0 0 0-.5 2.4l.3 .2M336.7 204a2.29 2.29 0 0 0-1.8 3M337.1 204a1.34 1.34 0 0 0-1.9 .3 2.28 2.28 0 0 0-.7 2.7l.1 .1M337.3 204a1.41 1.41 0 0 0-2 .7 2.24 2.24 0 0 0-.6 2.4l.3 .2M337.3 204.4a2.27 2.27 0 0 0-1.9 2.9"/>
<path d="M337.4 204.1a1.58 1.58 0 0 0-2 .9 1.96 1.96 0 0 0-.3 2.4h.1M337.4 208.7l4.6 2.7M337.4 204.1l.3 .2M337.8 204.4a1.43 1.43 0 0 0-2 .6 2.24 2.24 0 0 0-.5 2.5l.3 .1M337.9 204.7a2.27 2.27 0 0 0-1.9 2.9M338.3 204.6a1.34 1.34 0 0 0-2 .3 2.28 2.28 0 0 0-.7 2.8h.1M338.4 204.7a1.41 1.41 0 0 0-2 .6 2.17 2.17 0 0 0-.6 2.5l.4 .2M338.4 205a2.27 2.27 0 0 0-1.8 2.9M338.8 204.9a1.42 1.42 0 0 0-1.9 .3 2.34 2.34 0 0 0-.7 2.8l.1 .1M338.9 205a1.42 1.42 0 0 0-1.9 .7 2.19 2.19 0 0 0-.6 2.4l.3 .2M339 205.3a2.29 2.29 0 0 0-1.9 3M339.4 205.3a1.34 1.34 0 0 0-1.9 .3 2.28 2.28 0 0 0-.7 2.7l.3 .3"/>
<path d="M339.5 205.3a1.42 1.42 0 0 0-2 .7 2.24 2.24 0 0 0-.5 2.5l.3 .1M339.7 205.5a1.6 1.6 0 0 0-2 .8 1.96 1.96 0 0 0-.4 2.4h.1M339.7 205.4l4.3 2.5M344.4 211.8a.91 .91 0 0 1 1.1 .2 .91 .91 0 0 1 0 1.1l-.2 .4a1.07 1.07 0 0 1-1-.5 1.07 1.07 0 0 1 .1-1.2zM346.6 208.9a1.61 1.61 0 0 1 2 .5 1.61 1.61 0 0 1-1.9-.1zM348.7 211.4a2.04 2.04 0 0 1 2.5-.7 2.96 2.96 0 0 1 0 3.9 2.7 2.7 0 0 1-3.3 1.5 2.51 2.51 0 0 1-.3-3.2zM349.4 211.8a1.25 1.25 0 0 1 2.2 .1 3.6 3.6 0 0 1-2.4 4.1 1.22 1.22 0 0 1-1.1-1.7l.3-1.1zM351 210.6l-5.2-3a2.62 2.62 0 0 0-2.9 1.5 3.6 3.6 0 0 0-.6 3.8l5.6 3.2M61.3 221.4l.2 .7M61.3 221.4v1.1M61.3 220.3l.2 .4M61.3 220.3v1.1"/>
<path d="M61.3 222.5l.2 .4M61.5 220.7l-.2 .7M61.5 222.1l-.2 .4M61.5 220.7h.7M61.5 222.1h.7M61.5 222.9h.7M62.2 220.7l.1 .7M62.2 222.1l.1 .4M62.3 221.4l-.1 .7M62.3 221.4v1.1M62.3 220.3l-.1 .4M62.3 220.3v1.1"/>
<path d="M62.3 222.5l-.1 .4M71.5 221.4a.96 .96 0 0 1 1 1M75.5 233.3h10v1.5h-10zM91.5 220.3v4.1M93.9 224.4h3.2M93.9 224.4h-21.4v-11.5h36v-.6h1v-4.9h5a1.97 1.97 0 0 1 2 1.9v15.1h-19.4M99.5 220.3v4.1M129.6 220.4h-4.4v2h4.4M133.2 220.2h-3.6v2.4h3.6M133.8 223h.1M134.2 222.6l-.1 .6h-.3M134.6 223h.1"/>
<path d="M135 222.6l-.1 .6h-.4M135.4 223h.1M135.8 222.6l-.1 .6h-.3M136.2 223h.1M136.6 222.6l-.1 .6h-.3M137 223h.1M137.4 222.6l-.1 .6h-.4M137.8 223h.1M138.2 222.6l-.1 .6h-.3M138.6 223h.1M139 222.6l-.1 .6h-.3M139.4 223h.1"/>
<path d="M139.8 222.6l-.1 .6h-.4M140.2 223h.1M140.6 222.6l-.1 .6h-.3M141 223h.1M141.4 222.6l-.1 .6h-.3M141.8 223h.1M142.2 222.6l-.1 .6h-.4M142.6 223h.1M143 222.6l-.1 .6h-.3M143.4 223h.1M143.8 222.6l-.1 .6h-.3M144.2 223h.1"/>
<path d="M144.6 222.6l-.1 .6h-.3M145 223h.1M145.4 222.6l-.1 .6h-.3M145.8 223h.1M146.2 222.6l-.1 .6h-.3M146.6 223h.1M147 222.6l-.1 .6h-.3M147.4 223h.1M147.8 222.6l-.1 .6h-.3M148.2 223h.1M148.6 222.6l-.1 .6h-.3M149 223h.1"/>
<path d="M149.4 222.6l-.1 .6h-.3M149.8 223h.1M150.2 222.6l-.1 .6h-.3M150.6 223h.1M151 222.6l-.1 .6h-.3M151.4 223h.1M151.8 222.6l-.1 .6h-.3M152.2 223h.1M152.6 222.6l-.1 .6h-.3M153 223h.1M153.4 222.6l-.1 .6h-.3M153.8 223h.1"/>
<path d="M154.2 222.6l-.1 .6h-.3M154.6 223h.1M155 222.6l-.1 .6h-.3M155.4 223h.1M155.8 222.6l-.1 .6h-.3M156.2 223h.1M156.6 222.6l-.1 .6h-.3M157 223h.1M157.4 222.6l-.1 .6h-.3M157.8 223h.1M158.2 222.6l-.1 .6h-.3M158.6 223h.1"/>
<path d="M159 222.6l-.1 .6h-.3M159.4 223h.1M159.8 222.6l-.1 .6h-.4M160.2 223h.1M160.6 222.6l-.1 .6h-.3M161 223h.1M161.4 222.6l-.1 .6h-.3M161.8 223h.1M162.2 222.6l-.1 .6h-.4M162.6 223h.1M163 222.6l-.1 .6h-.3M163.4 223h.1"/>
<path d="M163.8 222.6l-.1 .6h-.3M164.2 223h.1M164.6 222.6l-.1 .6h-.4M165 223h.1M165.4 222.6l-.1 .6h-.3M165.8 223h.1M166.2 222.6l-.1 .6h-.3M166.6 223h.1M166.9 223.4h8.3M167 222.6l-.1 .6h-.4M178.2 224.5a1.4 1.4 0 0 1 2 .1zM178.3 221a.95 .95 0 0 1 .9-.8 .95 .95 0 0 1 1 .8"/>
<path d="M178.3 221.1l.1-.1a1.2 1.2 0 0 1 1.7 .1M178.6 221.4a.95 .95 0 0 1 1.3 0M179.9 224.6h2.7M119.9 248.5a1.27 1.27 0 0 0 1.6 .5 1.35 1.35 0 0 0 1.6-.5M119.9 248.5v-2.2a3 3 0 0 1 2.7-.2l.5 .2v2.2M119.9 248.5a3.4 3.4 0 0 1 3.2 0M120.2 248.6a3.5 3.5 0 0 1 2.7 0 3.3 3.3 0 0 1-2.6 .2zM120.5 240.7v-38.8l.7-.3 1.3 .2v38.9M121 241.7v-1l.3-.1 .7 .1v1M121 241.7l.7-.1 .3 .1-.6 .1zM122.5 240.8a1.87 1.87 0 0 0-2 0l.5 .1M122.5 240.8l-.5 .1"/>
<circle cx="179.3" cy="220.7" r=".97"/>
</g>
<text font-size="8.5" x="294.3" y="279.7">bench vise assembly-drawing BO</text>
<g font-size="5.3">
<text x="41" y="9.5">8</text>
<text x="88.5" y="9.5">7</text>
<text x="138.5" y="9.5">6</text>
<text x="188.5" y="9.5">5</text>
<text x="238.5" y="9.5">4</text>
<text x="288.5" y="9.5">3</text>
<text x="338.5" y="9.5">2</text>
<text x="386" y="9.5">1</text>
<text x="16.2" y="31.3">F</text>
<text x="411.2" y="31.3">F</text>
<text x="16.1" y="75.5">E</text>
<text x="411.1" y="75.5">E</text>
<text x="15.5" y="125.5">D</text>
<text x="410.5" y="125.5">D</text>
<text x="15.4" y="175.5">C</text>
<text x="410.4" y="175.5">C</text>
<text x="16" y="225.5">B</text>
<text x="411" y="225.5">B</text>
<text x="15.5" y="269.8">A</text>
<text x="410.5" y="269.8">A</text>
<text x="41" y="291.5">8</text>
<text x="88.5" y="291.5">7</text>
<text x="138.5" y="291.5">6</text>
<text x="188.5" y="291.5">5</text>
<text x="238.5" y="291.5">4</text>
<text x="288.5" y="291.5">3</text>
<text x="338.5" y="291.5">2</text>
<text x="386" y="291.5">1</text>
</g>
<g font-size="4.7">
<text x="352.6" y="22.3">Weight</text>
<text x="352.2" y="29.3">7584.12</text>
<text x="353.5" y="36.8">124.05</text>
<text x="354.8" y="43.4">16.59</text>
<text x="356.1" y="50.4">2.04</text>
<text x="232.2" y="59.2">5</text>
<text x="353.5" y="59.2">738.70</text>
<text x="232.2" y="67">6</text>
<text x="352.2" y="67">1287.21</text>
<text x="232.2" y="75.8">7</text>
<text x="356.1" y="75.8">4.20</text>
<text x="232.2" y="85.2">8</text>
<text x="353.5" y="85.2">150.48</text>
<text x="232.2" y="95.4">9</text>
<text x="353.5" y="95.4">170.50</text>
<text x="217.5" y="138.5">9</text>
<text x="217.5" y="152.2">6</text>
<text x="367.9" y="154.4">3</text>
<text x="217.5" y="172.3">4</text>
<text x="367.9" y="177.7">2</text>
<text x="217.5" y="190.8">8</text>
<text x="217.5" y="208.9">1</text>
<text x="367.9" y="208.9">5</text>
</g>
<g font-size="4.2">
<text x="224.5" y="22.2">ITEM NO.</text>
<text x="255.1" y="22.2">PART NUMBER</text>
<text x="305.1" y="22.2">MATERIAL</text>
<text x="389.5" y="22.2">QTY.</text>
<text x="232.3" y="29.2">1</text>
<text x="263.8" y="29.2">body</text>
<text x="300.2" y="29.2">Gray Cast Iron</text>
<text x="393" y="29.2">1</text>
<text x="232.3" y="36.6">2</text>
<text x="262" y="36.6">handle</text>
<text x="296" y="36.6">Plain Carbon Steel</text>
<text x="393" y="36.6">1</text>
<text x="232.3" y="43.3">3</text>
<text x="257.1" y="43.3">handle cap</text>
<text x="300.2" y="43.3">Gray Cast Iron</text>
<text x="393" y="43.3">2</text>
<text x="232.3" y="50.3">4</text>
<text x="261.1" y="50.3">lock nut</text>
<text x="299.2" y="50.3">Cast Alloy Steel</text>
<text x="393" y="50.3">1</text>
<text x="259.2" y="59">screw rod</text>
<text x="296.4" y="56.9">AISI 316 Annealed</text>
<text x="393" y="59">1</text>
<text x="292.9" y="61">Stainless Steel Bar (SS)</text>
<text x="255.8" y="66.9">movable jaw</text>
<text x="295.4" y="66.9">Gray Cast Iron (SN)</text>
<text x="393" y="66.9">1</text>
<text x="263.3" y="75.6">screw</text>
<text x="296.8" y="77.7">Stainless Steel (SS)</text>
<text x="300.6" y="73.5">201 Annealed</text>
<text x="393" y="75.6">2</text>
<text x="297.6" y="83.1">Chrome Stainless</text>
<text x="253.5" y="85.1">clamping plate</text>
<text x="310" y="87.2">Steel</text>
<text x="393" y="85.1">1</text>
<text x="265.6" y="95.3">jaw</text>
<text x="300.6" y="93.3">201 Annealed</text>
<text x="393" y="95.3">1</text>
<text x="296.8" y="97.4">Stainless Steel (SS)</text>
</g>
<text font-size="3.9" x="400.9" y="275.5">A3</text>
<g font-size="2">
<text x="230.6" y="234.6">UNLESS OTHERWISE SPECIFIED:</text>
<text x="230.6" y="237.1">DIMENSIONS ARE IN MILLIMETERS</text>
<text x="230.6" y="239.6">SURFACE FINISH:</text>
<text x="264.4" y="234.6">FINISH:</text>
<text x="311.3" y="234.5">DEBURR AND</text>
<text x="311.3" y="237">BREAK SHARP</text>
<text x="311.3" y="239.5">EDGES</text>
<text x="342.6" y="236">DO NOT SCALE DRAWING</text>
<text x="383.3" y="236.2">REVISION</text>
<text x="230.6" y="242.1">TOLERANCES:</text>
<text x="232.2" y="244.6">LINEAR:</text>
<text x="232.2" y="247.1">ANGULAR:</text>
<text x="244.3" y="252">NAME</text>
<text x="260" y="251.9">SIGNATURE</text>
<text x="277.2" y="251.9">DATE</text>
<text x="330.1" y="251.9">TITLE:</text>
<text x="230.6" y="256.1">DRAWN</text>
<text x="230.9" y="260.3">CHK'D</text>
<text x="230.4" y="264.4">APPV'D</text>
<text x="231.1" y="268.8">MFG</text>
<text x="231.5" y="273">Q.A</text>
<text x="285.6" y="272.5">MATERIAL:</text>
<text x="330" y="272.5">DWG NO.</text>
<text x="285.6" y="285.5">WEIGHT:</text>
<text x="330.1" y="285.6">SCALE:1:5</text>
<text x="374.5" y="285.6">SHEET 1 OF 1</text>
</g>
</svg>
